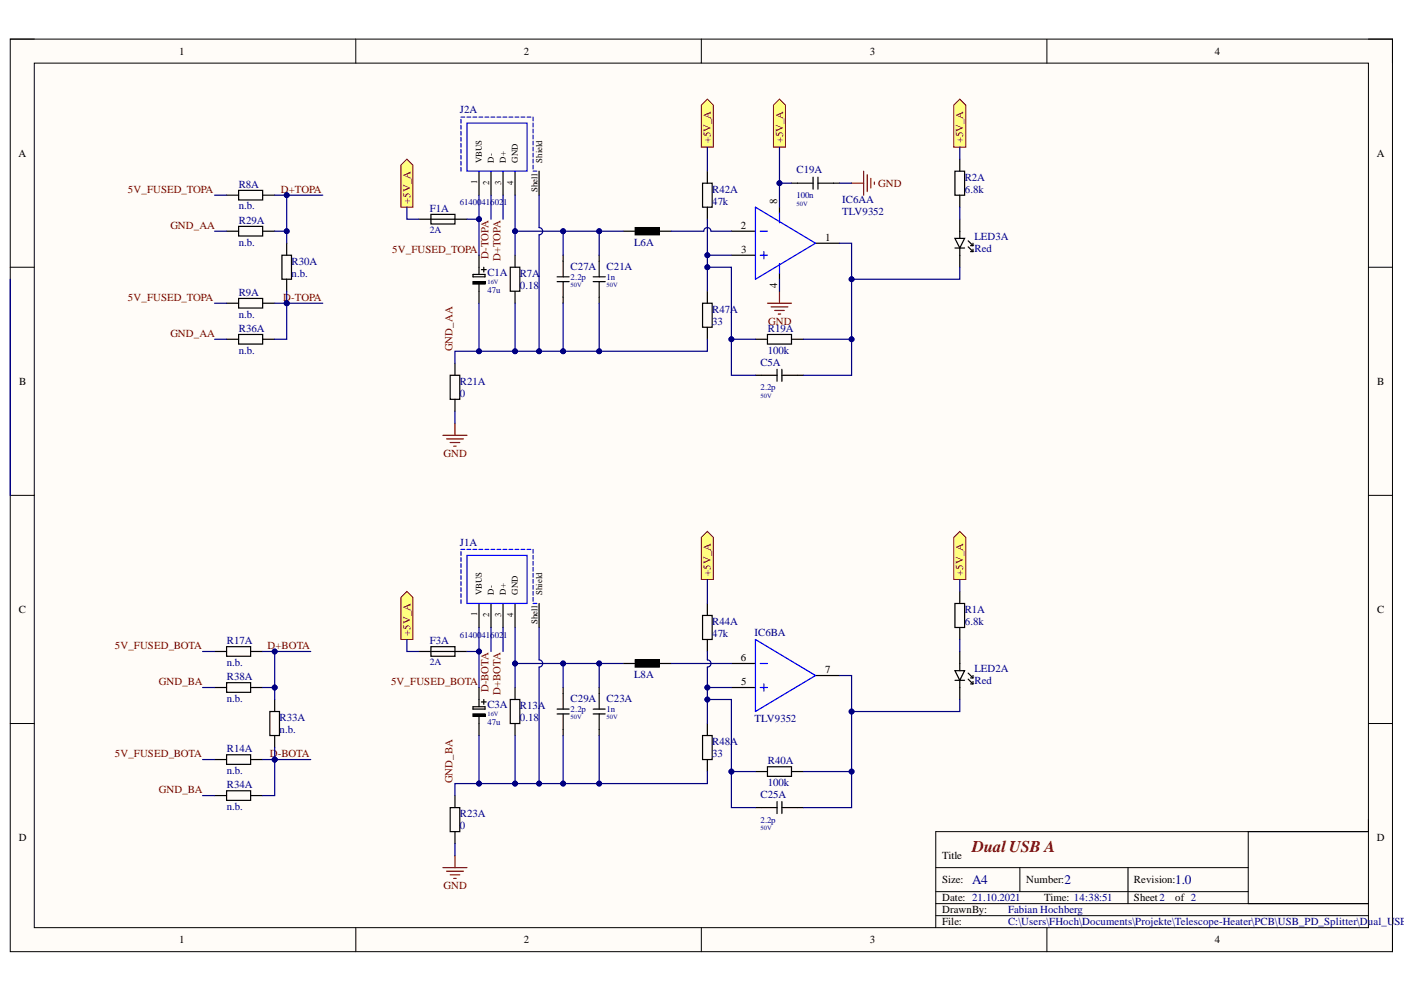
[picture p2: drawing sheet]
<svg xmlns="http://www.w3.org/2000/svg" width="297mm" height="210mm" viewBox="0 0 297 210" stroke-linecap="round" stroke-linejoin="round" font-family="sans-serif">
<path d="M2.2 8.3h292.4v193.1h-292.4z" fill-rule="evenodd" fill="#fffcf8"/>
<path d="M2.2 8.3h292.4v193.1h-292.4z" fill="none" stroke="#000" stroke-width=".21"/>
<path d="M7.3 13.4h282.2v182.9h-282.2z" fill-rule="evenodd" fill="#fffcf8"/>
<g fill="none" stroke="#000" stroke-width=".21">
<path d="M2.2 8.3h5.1M7.3 13.4h282.2v182.9h-282.2zM75.3 8.3v5.1M148.4 8.3v5.1M221.5 8.3v5.1M289.5 8.3h5.1v5.1M2.2 56.5h5.1M289.5 56.6h5.1M2.2 104.8h5.1M289.5 104.8h5.1M2.2 153.1h5.1M289.5 153.1h5.1"/>
<path d="M264.1 176v15.2M289.5 173.4v2.6h-91.5v20.3M75.3 196.3v5.1M148.4 196.3v5.1M198 183.6h66.1M198 191.2h91.5M198 188.7h66.1M198 193.8h91.5M215.8 183.6v5.1M221.5 196.3v5.1M238.7 183.6v7.6M294.6 196.3v5.1"/>
</g>
<g fill="none" stroke="#000" stroke-width=".25">
<path d="M101.3 36.2v5.1M103.9 36.2v5.1M106.4 36.2v5.1M109 36.2v5.1M114.1 36.2v5.1M148.6 38.8h2.1v5h-2.1zM149.7 36.2v2.6M167.5 38.8h4.5M172 37.5v2.5M173 38.8h4.6M173 37.5v2.5M202 36.2h2.1v5.1h-2.1z"/>
<path d="M203.1 33.7v2.5M88.6 46.4h10.2M91.2 45.4h5.1v2h-5.1zM100.1 59.6h2.5v.5h-2.5zM100.1 58.1h2.5v.5h-2.5zM101.3 54v4.1M101.8 57.1h1.1M102.4 56.5v1.1M108 56.5h2v5.1h-2zM109 54v2.5M117.9 58.6h2.5M117.9 59.6h2.5"/>
<path d="M119.1 54v4.6M119.1 59.6v4.6M125.5 58.6h2.5M125.5 59.6h2.5M126.8 54v4.6M126.8 59.6v4.6M131.9 48.9h2.5M134.4 48.2h5.1v1.5h-5.1zM139.5 48.9h2.5M149.7 43.8v2.6M154.7 54h5.1M154.7 48.9h5.1"/>
<path d="M164.9 43.8v1.3M164.9 57.8v1.3M172.5 51.5h5.1M202 50.4h2.1l-1 2.1zM202 52.5h2.1M203.1 41.3v2.5M203.1 46.4v4M203.1 52.5v4.1M204.8 51l1.1 1M204.8 52.2l1.1 1M205.3 52h.6M205.3 53.2h.6"/>
<path d="M205.9 51.5v.5M205.9 52.7v.5M95.2 79.4h2.1v5.1h-2.1zM96.3 76.9v2.5M101.3 60.1v4.1M109 61.6v2.6M148.6 64.2h2.1v5h-2.1zM149.7 61.6v2.6M149.7 69.2v2.6M159.8 71.8h2.6M159.8 79.4h4.6M162.4 70.8h5.1v2h-5.1z"/>
<path d="M164.4 78.1v2.6M165.4 79.4h4.6M165.4 78.1v2.6M167.5 71.8h2.5M96.3 84.5v2.5M88.6 137.9h10.2M91.2 136.8h5.1v2.1h-5.1zM101.3 127.7v5.1M103.9 127.7v5.1M106.4 127.7v5.1M109 127.7v5.1M114.1 127.7v5.1"/>
<path d="M134.4 139.6h5.1v1.6h-5.1zM148.6 130.2h2.1v5.1h-2.1zM149.7 127.7v2.5M149.7 135.3v2.6M202 127.7h2.1v5.1h-2.1zM203.1 125.1v2.6M203.1 132.8v2.5M203.1 137.9v4M100.1 151.1h2.5v.5h-2.5zM100.1 149.5h2.5v.5h-2.5zM101.3 145.5v4M101.3 151.6v4"/>
<path d="M101.8 148.5h1.1M102.4 148v1M108 148h2v5.1h-2zM109 145.5v2.5M109 153.1v2.5M117.9 150h2.5M117.9 151.1h2.5M119.1 145.5v4.5M119.1 151.1v4.5M125.5 150h2.5M125.5 151.1h2.5M126.8 145.5v4.5"/>
<path d="M126.8 151.1v4.5M131.9 140.4h2.5M139.5 140.4h2.5M148.6 155.6h2.1v5.1h-2.1zM149.7 153.1v2.5M154.7 145.5h5.1M154.7 140.4h5.1M172.5 142.9h5.1M202 141.9h2.1l-1 2.1zM202 144h2.1M203.1 144v4M204.8 142.4l1.1 1"/>
<path d="M204.8 143.7l1.1 1M205.3 143.4h.6M205.3 144.7h.6M205.9 142.9v.5M205.9 144.2v.5M95.2 170.9h2.1v5.1h-2.1zM96.3 168.3v2.6M96.3 176v2.5M149.7 160.7v2.6M159.8 163.3h2.6M159.8 170.9h4.6M162.4 162.2h5.1v2.1h-5.1z"/>
<path d="M164.4 169.6v2.5M165.4 169.6v2.5M165.4 170.9h4.6M167.5 163.3h2.5"/>
</g>
<g fill="none" stroke="#00f" stroke-width=".25">
<path d="M97.5 25.3v.8M97.5 26.5v.8M97.5 27.8v.8M97.5 29.1v.8M97.5 30.3v.8M97.5 31.6v.8M97.5 32.9v.8M97.5 34.2v.7M97.5 35.4v.8M97.5 24.8h.8M98.8 26.1h12.7v10.1h-12.7zM98.8 24.8h.8"/>
<path d="M100.1 24.8h.8M101.3 24.8h.8M102.6 24.8h.8M103.9 24.8h.8M105.2 24.8h.7M106.4 24.8h.8M107.7 24.8h.8M109 24.8h.8M110.2 24.8h.8M111.5 24.8h.8M112.8 24.8v.8M112.8 26.1v.8"/>
<path d="M112.8 27.3v.8M112.8 28.6v.8M112.8 29.9v.8M112.8 31.1v.8M112.8 32.4v.8M112.8 33.7v.8M112.8 34.9v.8M112.8 36.2h.8M159.8 43.8l12.7 7.7-12.7 7.6zM160.8 48.9h1.6M160.8 54h1.6M161.6 53.2v1.6"/>
<path d="M164.9 45.1v2M164.9 55.8v2M97.5 116.7v.8M97.5 118v.8M97.5 119.3v.8M97.5 116.3h.8M98.8 117.5h12.7v10.2h-12.7zM98.8 116.3h.8M100.1 116.3h.8M101.3 116.3h.8M102.6 116.3h.8M103.9 116.3h.8"/>
<path d="M105.2 116.3h.7M106.4 116.3h.8M107.7 116.3h.8M109 116.3h.8M110.2 116.3h.8M111.5 116.3h.8M112.8 116.3v.7M112.8 117.5v.8M112.8 118.8v.8M97.5 120.5v.8M97.5 121.8v.8M97.5 123.1v.8"/>
<path d="M97.5 124.4v.7M97.5 125.6v.8M97.5 126.9v.8M112.8 120.1v.8M112.8 121.3v.8M112.8 122.6v.8M112.8 123.9v.8M112.8 125.1v.8M112.8 126.4v.8M112.8 127.7h.8M159.8 135.3l12.7 7.6-12.7 7.7zM160.8 140.4h1.6"/>
<path d="M160.8 145.5h1.6M161.6 144.7v1.5"/>
</g>
<g fill="none" stroke="#800000" stroke-width=".25">
<path d="M180.2 38.8h2.5M182.7 36.2v5.1M183.5 37v3.5M184.2 37.7v2.1M185 38.5v.5M162.4 64.2h5.1M163.1 64.9h3.6M163.9 65.7h2M164.7 66.5h.5M164.9 61.6v2.6M93.7 92.1h5.1M94.5 92.9h3.5"/>
<path d="M95.2 93.6h2.1M96 94.4h.5M96.3 89.6v2.5M93.7 183.6h5.1M94.5 184.3h3.5M95.2 185.1h2.1M96 185.9h.5M96.3 181.1v2.5"/>
</g>
<g fill="#000">
<path d="M100.1 59.6h2.5v.5h-2.5z" fill-rule="evenodd"/>
<path d="M134.4 48.2h5.1v1.5h-5.1z" fill-rule="evenodd"/>
<path d="M134.4 139.6h5.1v1.6h-5.1z" fill-rule="evenodd"/>
<path d="M100.1 151.1h2.5v.5h-2.5z" fill-rule="evenodd"/>
</g>
<path d="M86.1 33.7l1.3 1.2v8.9h-2.6v-8.9z" fill-rule="evenodd" fill="#ffff80"/>
<path d="M86.1 33.7l1.3 1.2v8.9h-2.6v-8.9z" fill="none" stroke="#800000" stroke-width=".21"/>
<path d="M148.4 22.2l1.3-1.2 1.2 1.2v8.9h-2.5z" fill-rule="evenodd" fill="#ffff80"/>
<path d="M148.4 22.2l1.3-1.2 1.2 1.2v8.9h-2.5z" fill="none" stroke="#800000" stroke-width=".21"/>
<path d="M163.6 22.2l1.3-1.2 1.3 1.2v8.9h-2.6z" fill-rule="evenodd" fill="#ffff80"/>
<path d="M163.6 22.2l1.3-1.2 1.3 1.2v8.9h-2.6z" fill="none" stroke="#800000" stroke-width=".21"/>
<path d="M201.8 22.2l1.3-1.2 1.2 1.2v8.9h-2.5z" fill-rule="evenodd" fill="#ffff80"/>
<path d="M201.8 22.2l1.3-1.2 1.2 1.2v8.9h-2.5z" fill="none" stroke="#800000" stroke-width=".21"/>
<path d="M201.8 113.7l1.3-1.3 1.2 1.3v8.9h-2.5z" fill-rule="evenodd" fill="#ffff80"/>
<path d="M201.8 113.7l1.3-1.3 1.2 1.3v8.9h-2.5z" fill="none" stroke="#800000" stroke-width=".21"/>
<path d="M148.4 113.7l1.3-1.3 1.2 1.3v8.9h-2.5z" fill-rule="evenodd" fill="#ffff80"/>
<path d="M148.4 113.7l1.3-1.3 1.2 1.3v8.9h-2.5z" fill="none" stroke="#800000" stroke-width=".21"/>
<path d="M84.8 126.4l1.3-1.3 1.3 1.3v8.9h-2.6z" fill-rule="evenodd" fill="#ffff80"/>
<path d="M84.8 126.4l1.3-1.3 1.3 1.3v8.9h-2.6z" fill="none" stroke="#800000" stroke-width=".21"/>
<g fill="none" stroke="#000" stroke-width=".25">
<path d="M47.9 48.9h2.6M47.9 41.3h2.6M50.5 47.9h5.1v2h-5.1zM50.5 40.3h5.1v2h-5.1zM55.6 48.9h2.5M55.6 41.3h2.5M59.6 54h2.1v5.1h-2.1zM60.7 51.5v2.5M60.7 59.1v2.5M47.9 64.2h2.6M47.9 71.8h2.6M50.5 63.1h5.1v2.1h-5.1z"/>
<path d="M50.5 70.8h5.1v2h-5.1zM55.6 64.2h2.5M55.6 71.8h2.5"/>
</g>
<path d="M86.1 43.8v2.6h2.5M101.3 41.3v5.1h-2.5" fill="none" stroke="#000080" stroke-width=".25"/>
<circle cx="101.3" cy="46.4" r=".51" fill="#000080"/>
<circle cx="101.3" cy="46.4" r=".51" fill="none" stroke="#000080" stroke-width=".21"/>
<path d="M101.3 46.4v7.6" fill="none" stroke="#000080" stroke-width=".25"/>
<circle cx="101.3" cy="46.4" r=".51" fill="#000080"/>
<circle cx="101.3" cy="46.4" r=".51" fill="none" stroke="#000080" stroke-width=".21"/>
<path d="M101.3 64.2v10.1h-5v2.6" fill="none" stroke="#000080" stroke-width=".25"/>
<circle cx="101.3" cy="74.3" r=".51" fill="#000080"/>
<circle cx="101.3" cy="74.3" r=".51" fill="none" stroke="#000080" stroke-width=".21"/>
<path d="M126.8 64.2v10.1h-7.7" fill="none" stroke="#000080" stroke-width=".25"/>
<circle cx="119.1" cy="74.3" r=".51" fill="#000080"/>
<circle cx="119.1" cy="74.3" r=".51" fill="none" stroke="#000080" stroke-width=".21"/>
<circle cx="126.8" cy="74.3" r=".51" fill="#000080"/>
<circle cx="126.8" cy="74.3" r=".51" fill="none" stroke="#000080" stroke-width=".21"/>
<path d="M109 64.2v10.1" fill="none" stroke="#000080" stroke-width=".25"/>
<circle cx="109" cy="74.3" r=".51" fill="#000080"/>
<circle cx="109" cy="74.3" r=".51" fill="none" stroke="#000080" stroke-width=".21"/>
<path d="M109 48.9h10.1" fill="none" stroke="#000080" stroke-width=".25"/>
<circle cx="119.1" cy="48.9" r=".51" fill="#000080"/>
<circle cx="119.1" cy="48.9" r=".51" fill="none" stroke="#000080" stroke-width=".21"/>
<circle cx="109" cy="48.9" r=".51" fill="#000080"/>
<circle cx="109" cy="48.9" r=".51" fill="none" stroke="#000080" stroke-width=".21"/>
<path d="M114.1 41.3v6.9a.76 .76 0 0 1 .7 .7 .76 .76 0 0 1-.7 .8v24.6" fill="none" stroke="#000080" stroke-width=".25"/>
<circle cx="114.1" cy="74.3" r=".51" fill="#000080"/>
<circle cx="114.1" cy="74.3" r=".51" fill="none" stroke="#000080" stroke-width=".21"/>
<path d="M149.7 46.4v15.2" fill="none" stroke="#000080" stroke-width=".25"/>
<circle cx="149.7" cy="54" r=".51" fill="#000080"/>
<circle cx="149.7" cy="54" r=".51" fill="none" stroke="#000080" stroke-width=".21"/>
<circle cx="149.7" cy="56.5" r=".51" fill="#000080"/>
<circle cx="149.7" cy="56.5" r=".51" fill="none" stroke="#000080" stroke-width=".21"/>
<path d="M149.7 54h5" fill="none" stroke="#000080" stroke-width=".25"/>
<circle cx="149.7" cy="54" r=".51" fill="#000080"/>
<circle cx="149.7" cy="54" r=".51" fill="none" stroke="#000080" stroke-width=".21"/>
<path d="M149.7 71.8v2.5h-22.9" fill="none" stroke="#000080" stroke-width=".25"/>
<circle cx="126.8" cy="74.3" r=".51" fill="#000080"/>
<circle cx="126.8" cy="74.3" r=".51" fill="none" stroke="#000080" stroke-width=".21"/>
<path d="M149.7 56.5h5v22.9h5.1" fill="none" stroke="#000080" stroke-width=".25"/>
<circle cx="154.7" cy="71.8" r=".51" fill="#000080"/>
<circle cx="154.7" cy="71.8" r=".51" fill="none" stroke="#000080" stroke-width=".21"/>
<circle cx="149.7" cy="56.5" r=".51" fill="#000080"/>
<circle cx="149.7" cy="56.5" r=".51" fill="none" stroke="#000080" stroke-width=".21"/>
<path d="M154.7 71.8h5.1" fill="none" stroke="#000080" stroke-width=".25"/>
<circle cx="154.7" cy="71.8" r=".51" fill="#000080"/>
<circle cx="154.7" cy="71.8" r=".51" fill="none" stroke="#000080" stroke-width=".21"/>
<path d="M177.6 51.5h2.6v27.9h-10.2" fill="none" stroke="#000080" stroke-width=".25"/>
<circle cx="180.2" cy="71.8" r=".51" fill="#000080"/>
<circle cx="180.2" cy="71.8" r=".51" fill="none" stroke="#000080" stroke-width=".21"/>
<circle cx="180.2" cy="59.1" r=".51" fill="#000080"/>
<circle cx="180.2" cy="59.1" r=".51" fill="none" stroke="#000080" stroke-width=".21"/>
<path d="M170 71.8h10.2" fill="none" stroke="#000080" stroke-width=".25"/>
<circle cx="180.2" cy="71.8" r=".51" fill="#000080"/>
<circle cx="180.2" cy="71.8" r=".51" fill="none" stroke="#000080" stroke-width=".21"/>
<path d="M164.9 31.1v12.7" fill="none" stroke="#000080" stroke-width=".25"/>
<circle cx="164.9" cy="38.8" r=".51" fill="#000080"/>
<circle cx="164.9" cy="38.8" r=".51" fill="none" stroke="#000080" stroke-width=".21"/>
<path d="M164.9 38.8h2.6" fill="none" stroke="#000080" stroke-width=".25"/>
<circle cx="164.9" cy="38.8" r=".51" fill="#000080"/>
<circle cx="164.9" cy="38.8" r=".51" fill="none" stroke="#000080" stroke-width=".21"/>
<path d="M149.7 31.1v5.1M177.6 38.8h2.6M203.1 31.1v2.6M164.9 59.1v2.5M203.1 56.6v2.5h-22.9M203.1 43.8v2.6M96.3 87v2.6" fill="none" stroke="#000080" stroke-width=".25"/>
<circle cx="180.2" cy="59.1" r=".51" fill="#000080"/>
<circle cx="180.2" cy="59.1" r=".51" fill="none" stroke="#000080" stroke-width=".21"/>
<path d="M119.1 64.2v10.1h-17.8" fill="none" stroke="#000080" stroke-width=".25"/>
<circle cx="101.3" cy="74.3" r=".51" fill="#000080"/>
<circle cx="101.3" cy="74.3" r=".51" fill="none" stroke="#000080" stroke-width=".21"/>
<circle cx="109" cy="74.3" r=".51" fill="#000080"/>
<circle cx="109" cy="74.3" r=".51" fill="none" stroke="#000080" stroke-width=".21"/>
<circle cx="114.1" cy="74.3" r=".51" fill="#000080"/>
<circle cx="114.1" cy="74.3" r=".51" fill="none" stroke="#000080" stroke-width=".21"/>
<circle cx="119.1" cy="74.3" r=".51" fill="#000080"/>
<circle cx="119.1" cy="74.3" r=".51" fill="none" stroke="#000080" stroke-width=".21"/>
<path d="M109 41.3v12.7" fill="none" stroke="#000080" stroke-width=".25"/>
<circle cx="109" cy="48.9" r=".51" fill="#000080"/>
<circle cx="109" cy="48.9" r=".51" fill="none" stroke="#000080" stroke-width=".21"/>
<path d="M131.9 48.9h-12.8v5.1" fill="none" stroke="#000080" stroke-width=".25"/>
<circle cx="119.1" cy="48.9" r=".51" fill="#000080"/>
<circle cx="119.1" cy="48.9" r=".51" fill="none" stroke="#000080" stroke-width=".21"/>
<circle cx="126.8" cy="48.9" r=".51" fill="#000080"/>
<circle cx="126.8" cy="48.9" r=".51" fill="none" stroke="#000080" stroke-width=".21"/>
<path d="M126.8 48.9v5.1" fill="none" stroke="#000080" stroke-width=".25"/>
<circle cx="126.8" cy="48.9" r=".51" fill="#000080"/>
<circle cx="126.8" cy="48.9" r=".51" fill="none" stroke="#000080" stroke-width=".21"/>
<path d="M142 48.9h6.9a.76 .76 0 0 1 .8-.7 .76 .76 0 0 1 .7 .7h4.3M86.1 135.3v2.6h2.5M101.3 132.8v5.1h-2.5" fill="none" stroke="#000080" stroke-width=".25"/>
<circle cx="101.3" cy="137.9" r=".51" fill="#000080"/>
<circle cx="101.3" cy="137.9" r=".51" fill="none" stroke="#000080" stroke-width=".21"/>
<path d="M101.3 137.9v7.6" fill="none" stroke="#000080" stroke-width=".25"/>
<circle cx="101.3" cy="137.9" r=".51" fill="#000080"/>
<circle cx="101.3" cy="137.9" r=".51" fill="none" stroke="#000080" stroke-width=".21"/>
<path d="M101.3 155.6v10.2h-5v2.5" fill="none" stroke="#000080" stroke-width=".25"/>
<circle cx="101.3" cy="165.8" r=".51" fill="#000080"/>
<circle cx="101.3" cy="165.8" r=".51" fill="none" stroke="#000080" stroke-width=".21"/>
<path d="M126.8 155.6v10.2h-7.7" fill="none" stroke="#000080" stroke-width=".25"/>
<circle cx="119.1" cy="165.8" r=".51" fill="#000080"/>
<circle cx="119.1" cy="165.8" r=".51" fill="none" stroke="#000080" stroke-width=".21"/>
<circle cx="126.8" cy="165.8" r=".51" fill="#000080"/>
<circle cx="126.8" cy="165.8" r=".51" fill="none" stroke="#000080" stroke-width=".21"/>
<path d="M109 155.6v10.2" fill="none" stroke="#000080" stroke-width=".25"/>
<circle cx="109" cy="165.8" r=".51" fill="#000080"/>
<circle cx="109" cy="165.8" r=".51" fill="none" stroke="#000080" stroke-width=".21"/>
<path d="M109 140.4h10.1" fill="none" stroke="#000080" stroke-width=".25"/>
<circle cx="119.1" cy="140.4" r=".51" fill="#000080"/>
<circle cx="119.1" cy="140.4" r=".51" fill="none" stroke="#000080" stroke-width=".21"/>
<circle cx="109" cy="140.4" r=".51" fill="#000080"/>
<circle cx="109" cy="140.4" r=".51" fill="none" stroke="#000080" stroke-width=".21"/>
<path d="M114.1 132.8v6.8a.76 .76 0 0 1 .7 .8 .76 .76 0 0 1-.7 .8v24.6" fill="none" stroke="#000080" stroke-width=".25"/>
<circle cx="114.1" cy="165.8" r=".51" fill="#000080"/>
<circle cx="114.1" cy="165.8" r=".51" fill="none" stroke="#000080" stroke-width=".21"/>
<path d="M149.7 145.5h5" fill="none" stroke="#000080" stroke-width=".25"/>
<circle cx="149.7" cy="145.5" r=".51" fill="#000080"/>
<circle cx="149.7" cy="145.5" r=".51" fill="none" stroke="#000080" stroke-width=".21"/>
<path d="M149.7 163.3v2.5h-22.9" fill="none" stroke="#000080" stroke-width=".25"/>
<circle cx="126.8" cy="165.8" r=".51" fill="#000080"/>
<circle cx="126.8" cy="165.8" r=".51" fill="none" stroke="#000080" stroke-width=".21"/>
<path d="M154.7 163.3h5.1" fill="none" stroke="#000080" stroke-width=".25"/>
<circle cx="154.7" cy="163.3" r=".51" fill="#000080"/>
<circle cx="154.7" cy="163.3" r=".51" fill="none" stroke="#000080" stroke-width=".21"/>
<path d="M170 163.3h10.2" fill="none" stroke="#000080" stroke-width=".25"/>
<circle cx="180.2" cy="163.3" r=".51" fill="#000080"/>
<circle cx="180.2" cy="163.3" r=".51" fill="none" stroke="#000080" stroke-width=".21"/>
<path d="M149.7 122.6v5.1M203.1 122.6v2.5M203.1 135.3v2.6M203.1 148v2.6h-22.9M96.3 178.5v2.6" fill="none" stroke="#000080" stroke-width=".25"/>
<circle cx="180.2" cy="150.6" r=".51" fill="#000080"/>
<circle cx="180.2" cy="150.6" r=".51" fill="none" stroke="#000080" stroke-width=".21"/>
<path d="M126.8 140.4v5.1" fill="none" stroke="#000080" stroke-width=".25"/>
<circle cx="126.8" cy="140.4" r=".51" fill="#000080"/>
<circle cx="126.8" cy="140.4" r=".51" fill="none" stroke="#000080" stroke-width=".21"/>
<path d="M119.1 155.6v10.2h-17.8M142 140.4h12.7" fill="none" stroke="#000080" stroke-width=".25"/>
<circle cx="101.3" cy="165.8" r=".51" fill="#000080"/>
<circle cx="101.3" cy="165.8" r=".51" fill="none" stroke="#000080" stroke-width=".21"/>
<circle cx="109" cy="165.8" r=".51" fill="#000080"/>
<circle cx="109" cy="165.8" r=".51" fill="none" stroke="#000080" stroke-width=".21"/>
<circle cx="114.1" cy="165.8" r=".51" fill="#000080"/>
<circle cx="114.1" cy="165.8" r=".51" fill="none" stroke="#000080" stroke-width=".21"/>
<circle cx="119.1" cy="165.8" r=".51" fill="#000080"/>
<circle cx="119.1" cy="165.8" r=".51" fill="none" stroke="#000080" stroke-width=".21"/>
<path d="M131.9 140.4h-12.8v5.1" fill="none" stroke="#000080" stroke-width=".25"/>
<circle cx="119.1" cy="140.4" r=".51" fill="#000080"/>
<circle cx="119.1" cy="140.4" r=".51" fill="none" stroke="#000080" stroke-width=".21"/>
<circle cx="126.8" cy="140.4" r=".51" fill="#000080"/>
<circle cx="126.8" cy="140.4" r=".51" fill="none" stroke="#000080" stroke-width=".21"/>
<path d="M149.7 148h5v22.9h5.1" fill="none" stroke="#000080" stroke-width=".25"/>
<circle cx="154.7" cy="163.3" r=".51" fill="#000080"/>
<circle cx="154.7" cy="163.3" r=".51" fill="none" stroke="#000080" stroke-width=".21"/>
<circle cx="149.7" cy="148" r=".51" fill="#000080"/>
<circle cx="149.7" cy="148" r=".51" fill="none" stroke="#000080" stroke-width=".21"/>
<path d="M177.6 142.9h2.6v28h-10.2" fill="none" stroke="#000080" stroke-width=".25"/>
<circle cx="180.2" cy="163.3" r=".51" fill="#000080"/>
<circle cx="180.2" cy="163.3" r=".51" fill="none" stroke="#000080" stroke-width=".21"/>
<circle cx="180.2" cy="150.6" r=".51" fill="#000080"/>
<circle cx="180.2" cy="150.6" r=".51" fill="none" stroke="#000080" stroke-width=".21"/>
<path d="M109 132.8v12.7" fill="none" stroke="#000080" stroke-width=".25"/>
<circle cx="109" cy="140.4" r=".51" fill="#000080"/>
<circle cx="109" cy="140.4" r=".51" fill="none" stroke="#000080" stroke-width=".21"/>
<path d="M149.7 137.9v1.7a.76 .76 0 0 1 .7 .8 .76 .76 0 0 1-.7 .8v11.9" fill="none" stroke="#000080" stroke-width=".25"/>
<circle cx="149.7" cy="145.5" r=".51" fill="#000080"/>
<circle cx="149.7" cy="145.5" r=".51" fill="none" stroke="#000080" stroke-width=".21"/>
<circle cx="149.7" cy="148" r=".51" fill="#000080"/>
<circle cx="149.7" cy="148" r=".51" fill="none" stroke="#000080" stroke-width=".21"/>
<path d="M45.4 48.9h2.5M58.1 41.3h2.6v7.6h-2.6" fill="none" stroke="#000080" stroke-width=".25"/>
<circle cx="60.7" cy="48.9" r=".51" fill="#000080"/>
<circle cx="60.7" cy="48.9" r=".51" fill="none" stroke="#000080" stroke-width=".21"/>
<circle cx="60.7" cy="41.3" r=".51" fill="#000080"/>
<circle cx="60.7" cy="41.3" r=".51" fill="none" stroke="#000080" stroke-width=".21"/>
<path d="M60.7 61.6v2.6h-2.6" fill="none" stroke="#000080" stroke-width=".25"/>
<circle cx="60.7" cy="64.2" r=".51" fill="#000080"/>
<circle cx="60.7" cy="64.2" r=".51" fill="none" stroke="#000080" stroke-width=".21"/>
<path d="M60.7 64.2v7.6h-2.6" fill="none" stroke="#000080" stroke-width=".25"/>
<circle cx="60.7" cy="64.2" r=".51" fill="#000080"/>
<circle cx="60.7" cy="64.2" r=".51" fill="none" stroke="#000080" stroke-width=".21"/>
<path d="M60.7 48.9v2.6M45.4 71.8h2.5" fill="none" stroke="#000080" stroke-width=".25"/>
<circle cx="60.7" cy="48.9" r=".51" fill="#000080"/>
<circle cx="60.7" cy="48.9" r=".51" fill="none" stroke="#000080" stroke-width=".21"/>
<path d="M60.7 64.2h7.6" fill="none" stroke="#000080" stroke-width=".25"/>
<circle cx="60.7" cy="64.2" r=".51" fill="#000080"/>
<circle cx="60.7" cy="64.2" r=".51" fill="none" stroke="#000080" stroke-width=".21"/>
<path d="M60.7 41.3h7.6" fill="none" stroke="#000080" stroke-width=".25"/>
<circle cx="60.7" cy="41.3" r=".51" fill="#000080"/>
<circle cx="60.7" cy="41.3" r=".51" fill="none" stroke="#000080" stroke-width=".21"/>
<path d="M45.4 41.3h2.5M103.9 41.3v5.1M106.4 41.3v5.1M45.4 64.2h2.5M55.6 137.9h2.5v7.6h-2.5M42.9 145.5h2.5" fill="none" stroke="#000080" stroke-width=".25"/>
<g fill="none" stroke="#000" stroke-width=".25">
<path d="M45.4 137.9h2.5M47.9 136.8h5.1v2.1h-5.1zM53 137.9h2.6M45.4 145.5h2.5M47.9 144.5h5.1v2h-5.1zM47.9 159.7h5.1v2h-5.1zM53 145.5h2.6M57.1 150.6h2v5h-2zM58.1 148v2.6M58.1 155.6v2.6M45.4 160.7h2.5M45.4 168.3h2.5"/>
<path d="M47.9 167.3h5.1v2.1h-5.1zM53 160.7h2.6M53 168.3h2.6"/>
</g>
<circle cx="58.1" cy="145.5" r=".51" fill="#000080"/>
<circle cx="58.1" cy="145.5" r=".51" fill="none" stroke="#000080" stroke-width=".21"/>
<circle cx="58.1" cy="137.9" r=".51" fill="#000080"/>
<circle cx="58.1" cy="137.9" r=".51" fill="none" stroke="#000080" stroke-width=".21"/>
<path d="M58.1 158.2v2.5h-2.5" fill="none" stroke="#000080" stroke-width=".25"/>
<circle cx="58.1" cy="160.7" r=".51" fill="#000080"/>
<circle cx="58.1" cy="160.7" r=".51" fill="none" stroke="#000080" stroke-width=".21"/>
<path d="M58.1 160.7v7.6h-2.5" fill="none" stroke="#000080" stroke-width=".25"/>
<circle cx="58.1" cy="160.7" r=".51" fill="#000080"/>
<circle cx="58.1" cy="160.7" r=".51" fill="none" stroke="#000080" stroke-width=".21"/>
<path d="M58.1 145.5v2.5M42.9 168.3h2.5" fill="none" stroke="#000080" stroke-width=".25"/>
<circle cx="58.1" cy="145.5" r=".51" fill="#000080"/>
<circle cx="58.1" cy="145.5" r=".51" fill="none" stroke="#000080" stroke-width=".21"/>
<path d="M58.1 160.7h7.6" fill="none" stroke="#000080" stroke-width=".25"/>
<circle cx="58.1" cy="160.7" r=".51" fill="#000080"/>
<circle cx="58.1" cy="160.7" r=".51" fill="none" stroke="#000080" stroke-width=".21"/>
<path d="M58.1 137.9h7.6" fill="none" stroke="#000080" stroke-width=".25"/>
<circle cx="58.1" cy="137.9" r=".51" fill="#000080"/>
<circle cx="58.1" cy="137.9" r=".51" fill="none" stroke="#000080" stroke-width=".21"/>
<path d="M2.2 59.1v45.7M42.9 137.9h2.5M103.9 132.8v5.1M106.4 132.8v5.1M42.9 160.7h2.5" fill="none" stroke="#000080" stroke-width=".25"/>
<text font-size="3.5" fill="#800000" x="205.6" y="180.3">Dual USB A</text>
<g font-size="2.8" fill="#000080">
<text x="205.6" y="187.1">A4</text>
<text x="225.2" y="187.1">2</text>
<text x="248.6" y="187.1">1.0</text>
</g>
<g font-size="2.3">
<text x="37.9" y="11.6">1</text>
<text x="110.8" y="11.6">2</text>
<text x="184" y="11.6">3</text>
<text x="257" y="11.6">4</text>
<text x="3.9" y="33.1">A</text>
<text x="291.3" y="33.1">A</text>
<text x="164.5" y="43.1" transform="rotate(-90 164.5 43.1)">8</text>
<text x="156.8" y="48.4">2</text>
<text x="156.8" y="53.5">3</text>
<text x="174.6" y="51">1</text>
<text x="164.5" y="60.9" transform="rotate(-90 164.5 60.9)">4</text>
<text x="4.1" y="81.4">B</text>
<text x="291.3" y="81.4">B</text>
<text x="4" y="129.7">C</text>
<text x="291.3" y="129.7">C</text>
<text x="156.8" y="139.9">6</text>
<text x="174.6" y="142.4">7</text>
<text x="156.8" y="145">5</text>
<text x="4" y="177.9">D</text>
<text x="291.3" y="177.9">D</text>
<text x="199.3" y="181.8">Title</text>
<text x="199.3" y="186.9">Size:</text>
<text x="199.3" y="190.7">Date: 21.10.2021</text>
<text x="217.1" y="186.9">Number:</text>
<text x="220.9" y="190.7">Time: 14:38:51</text>
<text x="239.9" y="186.9">Revision:</text>
<text x="239.9" y="190.7">Sheet2</text>
<text x="248.6" y="190.7">of 2</text>
<text x="199.3" y="193.2">DrawnBy:</text>
<text x="199.3" y="195.8">File:</text>
<text x="37.9" y="199.6">1</text>
<text x="110.8" y="199.6">2</text>
<text x="184" y="199.6">3</text>
<text x="257" y="199.6">4</text>
</g>
<g font-size="2.3" fill="#000080">
<text x="97.3" y="24">J2A</text>
<text x="50.5" y="39.7">R8A</text>
<text x="150.7" y="40.7">R42A</text>
<text x="168.5" y="36.7">C19A</text>
<text x="204.1" y="38.2">R2A</text>
<text x="204.1" y="40.7">6.8k</text>
<text x="50.5" y="47.3">R29A</text>
<text x="50.5" y="44.3">n.b.</text>
<text x="90.9" y="44.8">F1A</text>
<text x="150.7" y="43.3">47k</text>
<text x="178.2" y="43">IC6AA</text>
<text x="178.2" y="45.6">TLV9352</text>
<text x="50.5" y="52">n.b.</text>
<text x="134.2" y="52">L6A</text>
<text x="206.2" y="53.3">Red</text>
<text x="206.2" y="50.7">LED3A</text>
<text x="61.7" y="56">R30A</text>
<text x="61.7" y="58.6">n.b.</text>
<text x="103.1" y="58.3">C1A</text>
<text x="110" y="58.6">R7A</text>
<text x="120.7" y="57.1">C27A</text>
<text x="128.3" y="57.1">C21A</text>
<text x="50.5" y="62.6">R9A</text>
<text x="110" y="61.1">0.18</text>
<text x="50.5" y="67.2">n.b.</text>
<text x="50.5" y="70.2">R36A</text>
<text x="150.7" y="66.2">R47A</text>
<text x="150.7" y="68.7">33</text>
<text x="162.4" y="70.2">R19A</text>
<text x="50.5" y="74.8">n.b.</text>
<text x="160.9" y="77.3">C5A</text>
<text x="162.4" y="74.8">100k</text>
<text x="97.3" y="81.4">R21A</text>
<text x="97.3" y="83.9">0</text>
<text x="97.3" y="115.5">J1A</text>
<text x="204.1" y="129.7">R1A</text>
<text x="48" y="136.3">R17A</text>
<text x="90.9" y="136.3">F3A</text>
<text x="150.7" y="132.2">R44A</text>
<text x="150.7" y="134.7">47k</text>
<text x="159.6" y="134.5">IC6BA</text>
<text x="204.1" y="132.2">6.8k</text>
<text x="48" y="144">R38A</text>
<text x="48" y="140.9">n.b.</text>
<text x="134.2" y="143.4">L8A</text>
<text x="206.2" y="142.2">LED2A</text>
<text x="48" y="148.5">n.b.</text>
<text x="103.1" y="149.8">C3A</text>
<text x="120.7" y="148.5">C29A</text>
<text x="128.3" y="148.5">C23A</text>
<text x="206.2" y="144.7">Red</text>
<text x="59.1" y="152.6">R33A</text>
<text x="59.1" y="155.1">n.b.</text>
<text x="110" y="150">R13A</text>
<text x="110" y="152.6">0.18</text>
<text x="159.6" y="152.8">TLV9352</text>
<text x="48" y="159.2">R14A</text>
<text x="150.7" y="157.6">R48A</text>
<text x="150.7" y="160.2">33</text>
<text x="162.4" y="161.7">R40A</text>
<text x="48" y="163.7">n.b.</text>
<text x="48" y="166.8">R34A</text>
<text x="162.4" y="166.3">100k</text>
<text x="48" y="171.3">n.b.</text>
<text x="97.3" y="172.9">R23A</text>
<text x="160.9" y="168.8">C25A</text>
<text x="97.3" y="175.4">0</text>
<text x="213.3" y="195.8">C:\Users\FHoch\Documents\Projekte\Telescope-Heater\PCB\USB_PD_Splitter\Dual_U</text>
<text x="213.3" y="193.2">Fabian Hochberg</text>
<text x="295.1" y="195.8">SB-</text>
</g>
<g font-size="2.3" fill="#800000">
<text x="150.4" y="30.3" transform="rotate(-90 150.4 30.3)">+5V_A</text>
<text x="165.7" y="30.3" transform="rotate(-90 165.7 30.3)">+5V_A</text>
<text x="203.8" y="30.3" transform="rotate(-90 203.8 30.3)">+5V_A</text>
<text x="27.1" y="40.7">5V_FUSED_TOPA</text>
<text x="59.4" y="40.7">D+TOPA</text>
<text x="185.8" y="39.5">GND</text>
<text x="86.9" y="43.1" transform="rotate(-90 86.9 43.1)">+5V_A</text>
<text x="36" y="48.4">GND_AA</text>
<text x="83" y="53.5">5V_FUSED_TOPA</text>
<text x="103.4" y="54.8" transform="rotate(-90 103.4 54.8)">D-TOPA</text>
<text x="105.9" y="55.3" transform="rotate(-90 105.9 55.3)">D+TOPA</text>
<text x="27.1" y="63.7">5V_FUSED_TOPA</text>
<text x="59.9" y="63.7">D-TOPA</text>
<text x="36" y="71.3">GND_AA</text>
<text x="162.5" y="68.7">GND</text>
<text x="95.8" y="74.3" transform="rotate(-90 95.8 74.3)">GND_AA</text>
<text x="93.8" y="96.7">GND</text>
<text x="150.4" y="121.9" transform="rotate(-90 150.4 121.9)">+5V_A</text>
<text x="203.8" y="121.9" transform="rotate(-90 203.8 121.9)">+5V_A</text>
<text x="24.3" y="137.4">5V_FUSED_BOTA</text>
<text x="56.6" y="137.4">D+BOTA</text>
<text x="86.9" y="134.6" transform="rotate(-90 86.9 134.6)">+5V_A</text>
<text x="33.6" y="145">GND_BA</text>
<text x="82.7" y="145">5V_FUSED_BOTA</text>
<text x="103.4" y="146.5" transform="rotate(-90 103.4 146.5)">D-BOTA</text>
<text x="105.9" y="147" transform="rotate(-90 105.9 147)">D+BOTA</text>
<text x="24.3" y="160.2">5V_FUSED_BOTA</text>
<text x="57.1" y="160.2">D</text>
<text x="58.8" y="160.2">-BOTA</text>
<text x="33.6" y="167.8">GND_BA</text>
<text x="95.8" y="165.8" transform="rotate(-90 95.8 165.8)">GND_BA</text>
<text x="93.8" y="188.2">GND</text>
</g>
<g font-size="2" fill="#000080">
<text x="90.9" y="49.2">2A</text>
<text x="90.9" y="140.7">2A</text>
</g>
<g font-size="1.9">
<text x="101.9" y="34.4" transform="rotate(-90 101.9 34.4)">VBUS</text>
<text x="104.5" y="34.4" transform="rotate(-90 104.5 34.4)">D-</text>
<text x="107" y="34.4" transform="rotate(-90 107 34.4)">D+</text>
<text x="109.5" y="34.4" transform="rotate(-90 109.5 34.4)">GND</text>
<text x="114.7" y="34.4" transform="rotate(-90 114.7 34.4)">Shield</text>
<text x="100.9" y="39" transform="rotate(-90 100.9 39)">1</text>
<text x="103.5" y="39.1" transform="rotate(-90 103.5 39.1)">2</text>
<text x="106" y="39.1" transform="rotate(-90 106 39.1)">3</text>
<text x="108.5" y="39.1" transform="rotate(-90 108.5 39.1)">4</text>
<text x="113.7" y="40.6" transform="rotate(-90 113.7 40.6)">Shell</text>
<text x="101.9" y="125.9" transform="rotate(-90 101.9 125.9)">VBUS</text>
<text x="104.5" y="125.9" transform="rotate(-90 104.5 125.9)">D-</text>
<text x="107" y="125.9" transform="rotate(-90 107 125.9)">D+</text>
<text x="109.5" y="125.9" transform="rotate(-90 109.5 125.9)">GND</text>
<text x="114.7" y="125.9" transform="rotate(-90 114.7 125.9)">Shield</text>
<text x="100.9" y="130.4" transform="rotate(-90 100.9 130.4)">1</text>
<text x="103.5" y="130.6" transform="rotate(-90 103.5 130.6)">2</text>
<text x="106" y="130.5" transform="rotate(-90 106 130.5)">3</text>
<text x="108.5" y="130.6" transform="rotate(-90 108.5 130.6)">4</text>
<text x="113.7" y="132" transform="rotate(-90 113.7 132)">Shell</text>
</g>
<g font-size="1.9" fill="#000080">
<text x="168.5" y="41.9">100n</text>
<text x="97.3" y="43.4">6140041602</text>
<text x="106.4" y="43.4">1</text>
<text x="120.7" y="59.2">2.2p</text>
<text x="128.3" y="59.2">1n</text>
<text x="103.1" y="62">47u</text>
<text x="160.9" y="82.5">2.2p</text>
<text x="97.3" y="134.9">6140041602</text>
<text x="106.4" y="134.9">1</text>
<text x="103.1" y="153.4">47u</text>
<text x="120.7" y="150.6">2.2p</text>
<text x="128.3" y="150.6">1n</text>
<text x="160.9" y="174">2.2p</text>
</g>
<g font-size="1.4" fill="#000080">
<text x="168.5" y="43.5">50V</text>
<text x="103.1" y="60">16V</text>
<text x="120.7" y="60.8">50V</text>
<text x="128.3" y="60.8">50V</text>
<text x="160.9" y="84.2">50V</text>
<text x="103.1" y="151.5">16V</text>
<text x="120.7" y="152.2">50V</text>
<text x="128.3" y="152.2">50V</text>
<text x="160.9" y="175.7">50V</text>
</g>
</svg>
